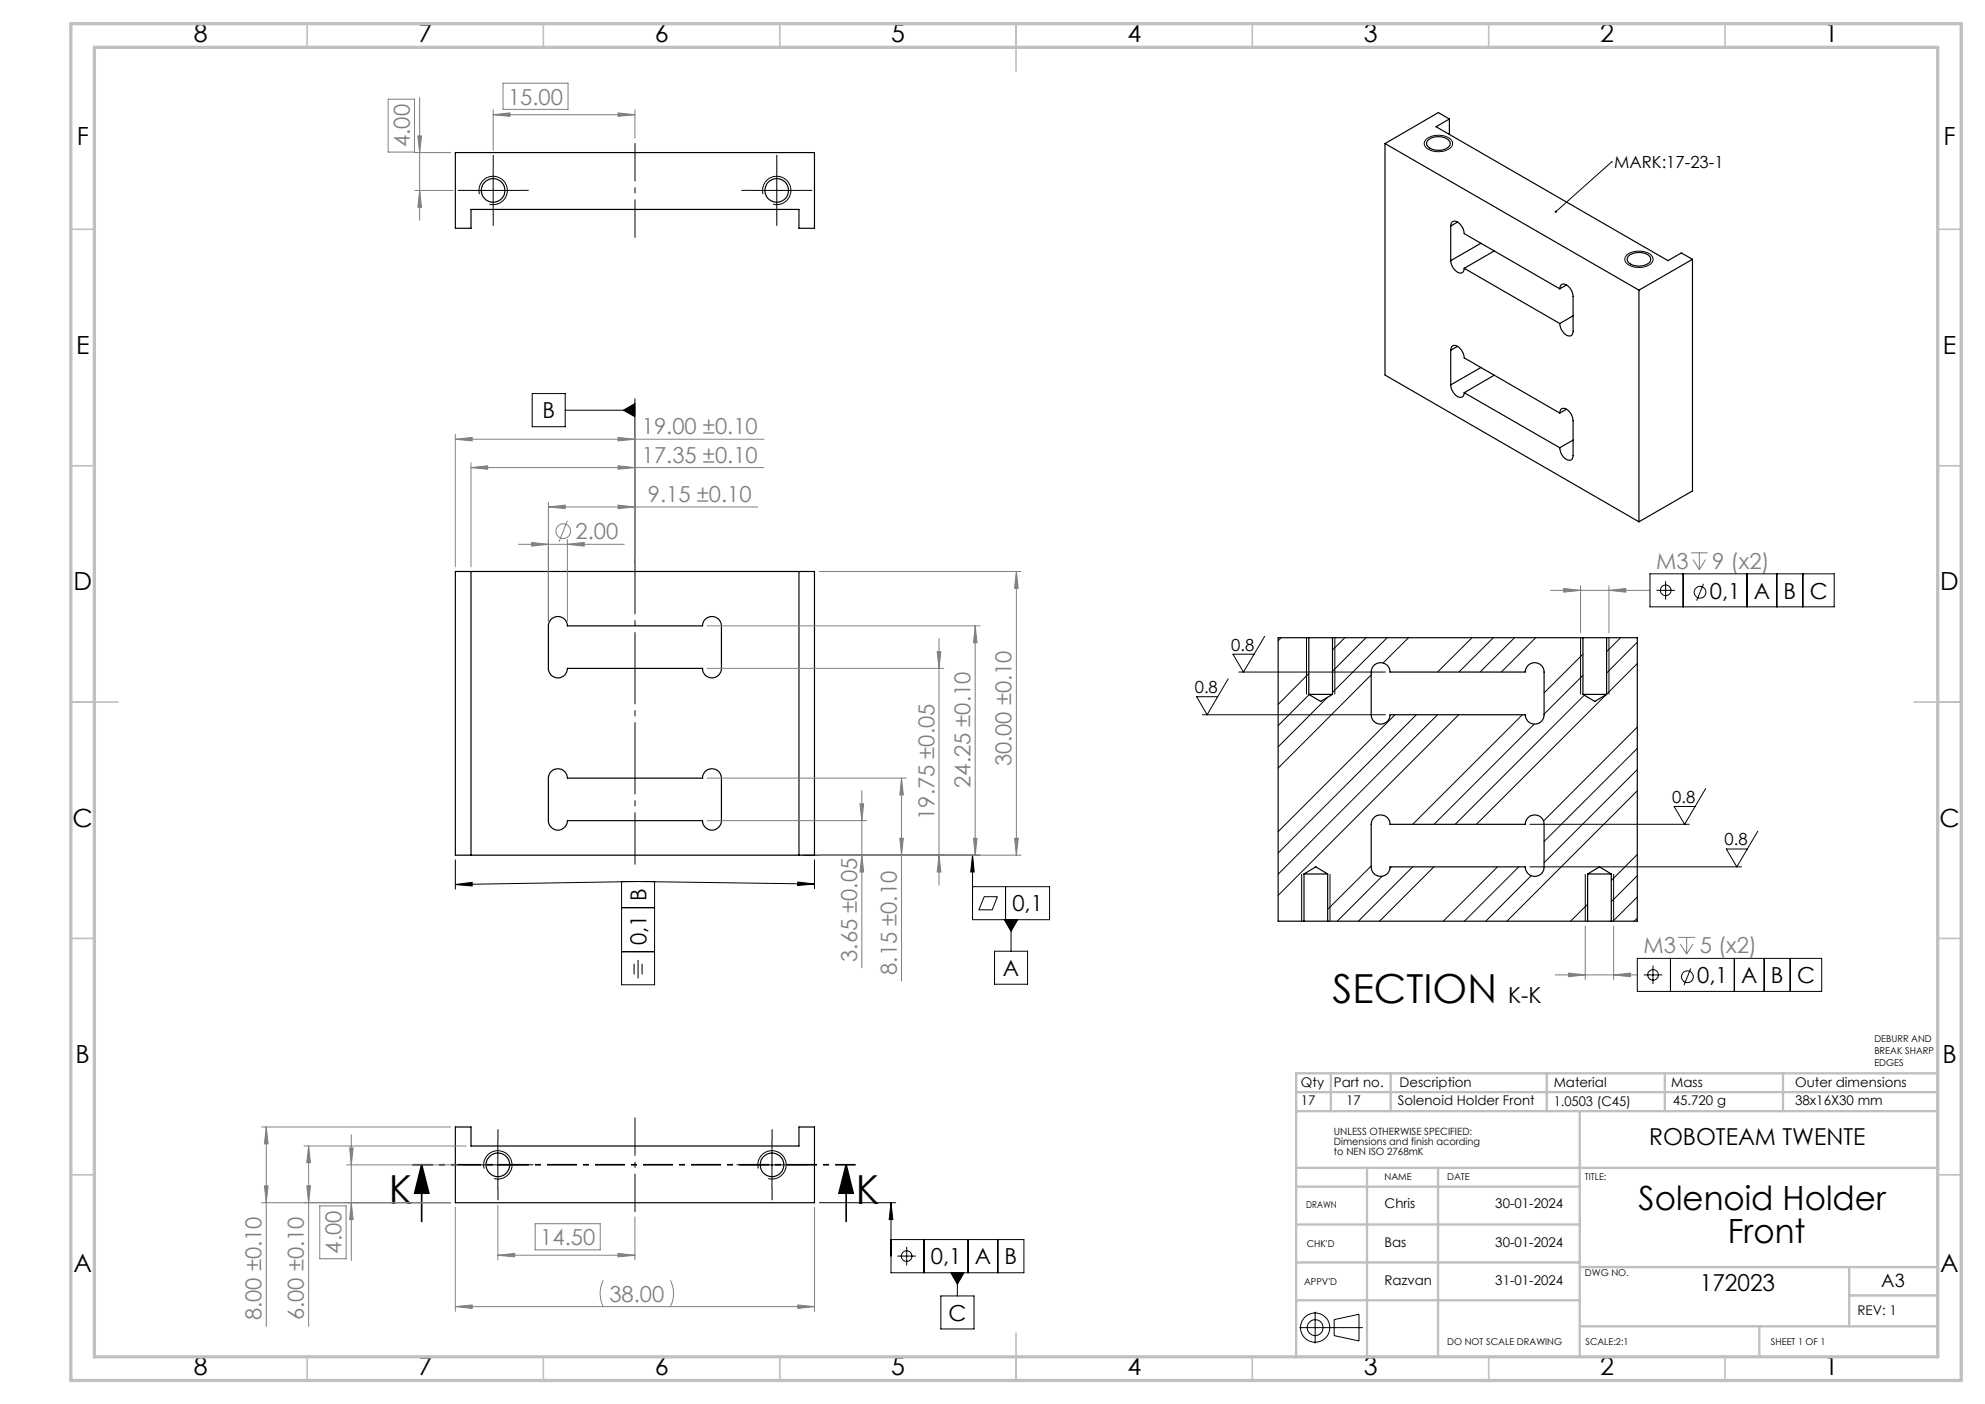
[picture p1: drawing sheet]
<svg xmlns="http://www.w3.org/2000/svg" width="420mm" height="297mm" viewBox="0 0 420 297" stroke-linecap="round" stroke-linejoin="round" font-family="sans-serif">
<g fill="none" stroke="#000" stroke-width=".25">
<path d="M96.3 32.3h76v16h-3.2v-4h-69.4v4h-3.4zM293.1 30.4l53.7 31M293.1 30.4v48.9l53.7 31.1M302.2 29.6a3.4 3.4 0 0 1 4.5 .3 1.3 1.3 0 0 1-1.1 1.7 3.1 3.1 0 0 1-3.7-1.1v-.4zM306.7 25.2l-2.9 1.6 49.1 28.3 2.8-1.6 2.4 1.4M306.7 25.2l-2.4-1.4-11.2 6.6M306.7 25.2v3.2M307 55.1a2.62 2.62 0 0 0 2.2 2.6l.4-.2 .2-.7M307 47.8a.89 .89 0 0 1 .4-1 .89 .89 0 0 1 1.1 .3 3.3 3.3 0 0 1 1.3 2.3l20.2 11.7M307 47.8v7.3M308.4 47l-1.4 .8M309.8 56.8l20.2 11.6"/>
<path d="M313.3 51.5l-6.3 3.6M316.2 53.1l-6.4 3.7M344.6 54.1a3.4 3.4 0 0 1 4.6 .3 1.27 1.27 0 0 1-1.1 1.7 3.3 3.3 0 0 1-3.7-.9l-.1-.4zM358.1 54.9l-11.3 6.5M358.1 54.9v49l-11.3 6.5M307 74.1a.9 .9 0 0 1 .5-1 .9 .9 0 0 1 1 .2 3.3 3.3 0 0 1 1.3 2.4l20.2 11.7M307 74.1v7.3M308.4 73.3l-1.4 .8M313.3 77.7l-6.3 3.7M316.2 79.4l-6.4 3.7M330 61.1a.89 .89 0 0 1 .5-1 .89 .89 0 0 1 1.1 .3 3.1 3.1 0 0 1 1.2 2.3v7.4a.96 .96 0 0 1-.6 1 .96 .96 0 0 1-1.2-.5l-.6-.9-.4-1.3M331.4 60.3l-1.4 .8"/>
<path d="M332.8 66.8l-2.8 1.6M346.8 61.4v49M307 81.4a2.83 2.83 0 0 0 2 2.7l.6-.3 .2-.7M309.8 83.1l20.2 11.6M330 87.4a.89 .89 0 0 1 .5-1 .89 .89 0 0 1 1.1 .2 3.1 3.1 0 0 1 1.2 2.4v7.4a.89 .89 0 0 1-.4 .9 .89 .89 0 0 1-1.1-.2 3.1 3.1 0 0 1-1.3-2.4M331.4 86.6l-1.4 .8M332.8 93.1l-2.8 1.6M96.3 120.9h76v60h-76zM99.7 120.9v60M116.6 131.1a2.01 2.01 0 0 1 2.2-.6 2.01 2.01 0 0 1 1.3 1.9h28.6a1.99 1.99 0 0 1 2-2 1.99 1.99 0 0 1 1.9 2v9a1.99 1.99 0 0 1-1.9 2 1.99 1.99 0 0 1-2-2h-28.6a2.01 2.01 0 0 1-2.1 2 2.01 2.01 0 0 1-2-2v-9l.2-.7zM169.1 120.9v60M276.9 134.9h5"/>
<path d="M276.9 134.9h-6.5v60h5.5M276.9 134.9v12M281.9 134.9h53M281.9 134.9v12M334.9 134.9h5M334.9 134.9v12M339.9 134.9h6.5v60h-5.5M339.9 134.9v12M276.9 146.9h5M276.9 146.9l2.5 1.5 2.5-1.5M290.9 140.6a2.01 2.01 0 0 1 3.2 1.6h28.6a1.99 1.99 0 0 1 2-2 1.99 1.99 0 0 1 2 2v9a1.99 1.99 0 0 1-2 2 1.99 1.99 0 0 1-2-2h-28.6a1.99 1.99 0 0 1-2 2 1.99 1.99 0 0 1-2-2v-9l.3-1.1zM334.9 146.9h5"/>
<path d="M334.9 146.9l2.5 1.5 2.5-1.5M116.6 163.3a2.01 2.01 0 0 1 2.2-.6 2.01 2.01 0 0 1 1.3 1.9h28.6a1.99 1.99 0 0 1 2-2 1.99 1.99 0 0 1 1.9 2v9a1.99 1.99 0 0 1-1.9 2 1.99 1.99 0 0 1-2-2h-28.6a2.01 2.01 0 0 1-2.1 2 2.01 2.01 0 0 1-2-2v-9l.2-.7zM290.7 173a1.99 1.99 0 0 1 2.1-.5 1.99 1.99 0 0 1 1.3 1.9h28.6a1.99 1.99 0 0 1 2-2 1.99 1.99 0 0 1 2 2v9a1.99 1.99 0 0 1-2 2 1.99 1.99 0 0 1-2-2h-28.6a1.99 1.99 0 0 1-2 2 1.99 1.99 0 0 1-2-2v-9l.2-.7zM275.9 184.9h5M275.9 194.9h5M275.9 184.9l2.5-1.5 2.5 1.5M275.9 184.9v10M280.9 194.9h55M280.9 184.9v10M335.9 184.9h5M335.9 194.9h5M335.9 184.9l2.5-1.5 2.5 1.5"/>
<path d="M335.9 184.9v10M340.9 184.9v10M96.3 238.4h3.4v4h69.4v-4h3.2v16h-76z"/>
<circle cx="104.3" cy="40.3" r="2.5"/>
<circle cx="164.4" cy="40.3" r="2.5"/>
<circle cx="105.3" cy="246.4" r="2.5"/>
<circle cx="163.4" cy="246.4" r="2.51"/>
</g>
<g fill="none" stroke="#000" stroke-width=".21">
<path d="M104.4 35.3v10M164.4 35.3v10M301.8 29.5a4.2 4.2 0 0 1 5.4 .2 1.38 1.38 0 0 1-1.1 2 4 4 0 0 1-4.6-.8 1.16 1.16 0 0 1 .3-1.4zM341 34.3h.1M341 34.3l-11.8 10.5M99.3 40.3h10M101.5 41.1a2.99 2.99 0 0 1 2.6-3.8 2.99 2.99 0 0 1 3.2 3.2 2.99 2.99 0 0 1-3.7 2.7M159.3 40.3h10M161.4 41.1a3 3 0 0 1 2.6-3.8 3 3 0 0 1 3.3 3.2 3 3 0 0 1-3.7 2.7M344.3 53.8a4.2 4.2 0 0 1 5.3 .4 1.42 1.42 0 0 1-1.1 2.1 4.1 4.1 0 0 1-4.6-1l-.1-.4a1.22 1.22 0 0 1 .5-1.1zM112.6 83.3h7v7h-7zM119.6 86.8h14.7"/>
<path d="M131.9 86.8l2.4-1.4v2.8zM134.3 84.4v34.5M267.6 134.6l-4.5 7.6-2.2-3.8h4.5M271.1 134.9l-.7 .6M276.4 134.9v12M282.4 134.9v12M284.6 134.9l-2.7 2.6M289 134.9l-7.1 7.1M293.5 134.9l-11.6 11.6M298 134.9l-5.4 5.4M311.5 134.9l-7.3 7.3M316 134.9l-7.3 7.3"/>
<path d="M320.5 134.9l-7.3 7.3M324.9 134.9l-7.3 7.3M334.4 134.9v12M334.9 138.4l-8.2 8.2M340.4 134.9v12M342.9 134.9l-3 3M346.4 135.9l-6.5 6.5M349.1 121.4h39v7h-39zM350.5 124.9h3.9M352.4 122.9v4M356.1 121.4v7M360.4 123.5l-1.4 3.6"/>
<path d="M369.6 121.4v7M376 121.4v7M381.5 121.4v7M254.4 151.2h38.7M259.9 143.6l-4.5 7.6-2.2-3.8h4.4M262.1 142.2h31M276.9 142.5l-6.5 6.5M277 146.9l-6.6 6.6M280.9 147.5l-10.5 10.5M290.1 142.8l-19.7 19.7M295.2 151.2l-24.8 24.7M299.7 151.2l-29.3 29.2"/>
<path d="M304.2 151.2l-33.8 33.7M308.6 151.2l-38.2 38.2M322.1 151.2l-23.2 23.2M324.6 153.2l-21.2 21.2M334.9 142.9l-8.2 8.2M335.2 147.1l-27.3 27.3M339.9 146.9l-27.5 27.5M346.4 153.8l-19.8 19.9M346.4 158.3l-19.7 19.7M346.4 140.4l-6.5 6.5M323.7 174.4h33.7M346.4 162.8l-19.7 19.7"/>
<path d="M346.4 167.3l-27.6 27.6M360.9 166.8l-4.5 7.6-2.2-3.8h4.5M371.9 175.8l-4.4 7.6-2.2-3.8h4.4M96.3 187.1l3.6-.4v.7zM96.3 181.9v6.2M131.5 186.5h7v21.8h-7zM131.5 192h7M168.8 186.6l3.5 .4-3.5 .3zM170 180.9h36.8M172.3 187l-37.3-.5-38.7 .6M172.3 181.9v6.1M205.8 180.9l.3 3.6h-.7z"/>
<path d="M205.8 180.9v13.7h16.3v-7h-16.3M208.2 189.7h2.8l-1.1 2.8h-2.8zM212.5 194.6h2.8l-1.4 2.4zM212.8 187.6v7M213.9 194.6v6.6M275.4 184.9v10M281.4 184.9v10M290.1 183.2l-9.2 9.2M292.5 185.3l-9.6 9.6M294.4 183.4l-.3 .3M298.9 183.4l-11.5 11.5M303.4 183.4l-11.5 11.5"/>
<path d="M316.9 183.4l-11.5 11.5M321.3 183.4l-11.5 11.5M323.7 183.4h44.8M324 185.2l-9.6 9.7M335.4 184.9v10M335.9 191.3l-3.6 3.6M341.4 184.9v10M346.4 180.8l-5.5 5.5M346.4 185.2l-5.5 5.5M346.4 189.8l-5.1 5.1M346.4 194.2l-.6 .7M131.5 201.3h7"/>
<path d="M134.2 203.9v2.2M135 203.1v3.9M135.9 203.9v2.2M210.4 201.2h7v7h-7zM346.4 202.7h39v7h-39zM347.8 206.2h3.9M349.7 204.3v3.9M353.4 202.7v7M357.8 204.9l-1.5 3.5M367 202.7v7M373.3 202.7v7M378.8 202.7v7"/>
<path d="M100.3 246.4h10M102.4 247.2a2.99 2.99 0 0 1 2.7-3.8 2.99 2.99 0 0 1 3.2 3.3 2.99 2.99 0 0 1-3.7 2.6M105.3 241.4v10M158.3 246.4h10M160.4 247.2a2.99 2.99 0 0 1 2.7-3.8 2.99 2.99 0 0 1 3.2 3.3 2.99 2.99 0 0 1-3.7 2.6M163.3 241.4v10M173.4 254.4h16.1M188.5 254.4l.4 3.6h-.8zM188.5 254.4v14.8h28.1v-7h-28.1M189.9 265.7h3.9M191.8 263.8v3.9M195.5 262.2v7"/>
<path d="M199.1 274.1h7v7h-7zM201.2 269.2h2.8l-1.4 2.5zM202.6 269.2v4.9M204.8 262.2v7M211.1 262.2v7M278.3 277.5v6.7M282.3 279.1l5.2-1.1v5.7l-5.2-1.2zM274.9 280.8h13.5"/>
<circle cx="352.4" cy="124.9" r="1.12"/>
<circle cx="359.7" cy="125.3" r="1.25"/>
<circle cx="349.8" cy="206.2" r="1.12"/>
<circle cx="357" cy="206.6" r="1.25"/>
<circle cx="191.8" cy="265.7" r="1.12"/>
<circle cx="278.3" cy="280.8" r="3.1"/>
<circle cx="278.3" cy="280.8" r="1.68"/>
</g>
<g fill="none" stroke="#808080" stroke-width=".21">
<path d="M106.4 17.6h13.8v5.5h-13.8zM82.1 21h5.6v11.2h-5.6zM87.8 32.3h7.6M88.4 28.7h.8l-.4 3.6zM88.8 20.6v26M104.4 24.3l3.5-.4v.7zM104.4 23.2v8.6M104.4 24.3h29.9M130.8 23.9l3.5 .4-3.5 .3zM134.3 23.2v6.1M87.8 40.3h8M88.8 40.3l.4 3.5h-.8z"/>
<path d="M96.3 92.9l3.6-.4v.8zM96.3 91.9v28M96.3 92.9h65.3M99.7 98.9l3.5-.4v.8zM99.7 97.9v22M99.7 98.9h61.9M130.8 98.5l3.5 .4-3.5 .4zM130.8 92.5l3.5 .4-3.5 .4zM134.3 91.9v26M109.7 115.1h22.4M112.5 114.8l3.5 .3-3.5 .4zM116 107.2l3.6-.3v.7z"/>
<path d="M116 106.2v25.2M116 107.2h44.3M120.1 115.1l3.5-.3v.7zM120.1 114.1v17.3M120.1 110.1l-1.8 4.5M130.8 106.9l3.5 .3-3.5 .4zM357.8 116.9h3.5M358.2 118.4l1.4 2.1M359.6 116.9v3.6M360.9 118.4l-1.3 2.1M149.6 132.4h57.8M173.4 120.9h42.6"/>
<path d="M198.3 137.9h.8l-.4 3.5zM198.7 135v52.3M206.3 132.4l.4 3.6h-.7zM206.3 132.4v48.5M215.1 120.9l.3 3.6h-.7zM215.1 120.9v60M328.1 124.9h21M330.9 124.5l3.5 .4-3.5 .4zM334.4 123.9v10M340.4 124.9l3.6-.4v.8zM340.4 123.9v10M149.6 141.4h50.1"/>
<path d="M149.6 173.6h33.7M149.6 164.6h42.2M182 170h.7l-.3 3.6zM182.4 167.2v37.5M190.4 177.3h.7l-.4 3.6zM190.7 164.6l.4 3.6h-.7zM190.7 164.6v42.9M206 177.3h.7l-.4 3.6zM214.7 177.3h.7l-.3 3.6zM173.4 180.9h42.6M182.4 180.9l.3 3.6h-.7zM198.7 180.9l.4 3.6h-.8z"/>
<path d="M335.4 195.9v11.3M341.4 195.9v11.3M355.1 198.3h3.6M355.5 199.7l1.4 2.1M356.9 198.3v3.5M358.2 199.7l-1.3 2.1M329.1 206.2h17.3M331.9 205.8l3.5 .4-3.5 .4zM341.4 206.2l3.6-.4v.8zM55.4 238.4h40M56.3 238.4v42.2M56.3 238.4l.4 3.6h-.7z"/>
<path d="M56 250.9h.7l-.4 3.5zM64.3 242.4h34.3M64.9 250.9h.8l-.4 3.5zM65.3 242.4l.4 3.6h-.8zM65.3 242.4v38.2M67.7 255.1h5.5v11.2h-5.5zM73.3 246.4h23.5M74 242.8h.7l-.4 3.6zM74.3 254.4l.4 3.6h-.7zM74.3 240.1v26.5M95.4 254.4h-40M96.3 255.4v22"/>
<path d="M105.3 254.9v11.6M113.2 258.9h13.8v5.5h-13.8zM134.3 257.4v9.1M172.3 255.4v22M96.3 276.4h76M96.3 276.4l3.6-.4v.8zM105.3 265.5h29M105.3 265.5l3.6-.4v.8zM127.6 270.9a6.1 6.1 0 0 0 0 5.5M130.8 265.1l3.5 .4-3.5 .4zM141.9 270.9a6.1 6.1 0 0 1 0 5.5M168.8 276l3.5 .4-3.5 .4z"/>
<circle cx="119.2" cy="112.4" r="1.55"/>
</g>
<path d="M89.2 246.4l1.5 6h-3zM89.2 246.4v12M179 246.4l1.5 6h-3zM179 246.4v12" fill="none" stroke="#000" stroke-width=".35"/>
<path d="M134.4 118.9v64" fill="none" stroke="#000" stroke-width=".21" stroke-dasharray="15.2 1.3 1.3 1.3" stroke-dashoffset="4.2" stroke-linecap="butt"/>
<path d="M134.4 30.3v20M134.4 256.4v-20" fill="none" stroke="#000" stroke-width=".21" stroke-dasharray="15.2 1.3 1.3 1.3" stroke-dashoffset="7.1" stroke-linecap="butt"/>
<path d="M181.1 246.4h-93.9" fill="none" stroke="#000" stroke-width=".35" stroke-dasharray="6.3 1.3 1.3 1.3" stroke-dashoffset="2" stroke-linecap="butt"/>
<g fill="none" stroke="#000" stroke-width=".21" stroke-dasharray="15.2 1.3 1.3 1.3" stroke-linecap="butt">
<path d="M104.4 35.3v-2.5M164.4 35.3v-2.5M99.4 40.3h-2.5M104.4 45.3v2.5M109.4 40.3h2.5M159.4 40.3h-2.5M164.4 45.3v2.5M169.4 40.3h2.5M100.4 246.4h-2.5M105.4 241.4v-2.5M105.4 251.4v2.5M110.4 246.4h2.5"/>
<path d="M158.4 246.4h-2.5M163.4 241.4v-2.5M163.4 251.4v2.5M168.4 246.4h2.5"/>
</g>
<g fill="none" stroke="#c0c0c0" stroke-width=".35">
<path d="M65 5v5M115 5v5M165 5v5M215 5v10M265 5v5M315 5v5M365 5v5M15 48.5h5M410 48.5h5M15 98.5h5M410 98.5h5M15 148.5h10"/>
<path d="M405 148.5h10M15 198.5h5M410 198.5h5M15 248.5h5M410 248.5h5M65 287v5M115 287v5M165 287v5M215 282v10M265 287v5M315 287v5M365 287v5"/>
</g>
<g fill="none" stroke="#c0c0c0" stroke-width=".5">
<path d="M274.2 231h135.8M274.2 235.1h135.8M281.6 227v8.1M294.3 227v8.1M327.3 227v8.1M334.3 235.1v51.9M352.2 227v8.1M377.3 227v8.1M410 227h-135.8v60.2M274.2 247h135.8M274.2 251h60.1M274.2 259h60.1"/>
<path d="M289.2 247v40M304.3 247v40M274.2 267h60.1M274.2 275.1h60.1M334.3 268h75.7M391.3 268v12.6M391.3 274h18.7M334.3 280.6h75.7M372.3 280.6v6.4"/>
</g>
<path d="M15 5h400v287h-400zM20 10h390v277h-390z" fill="none" stroke="#c0c0c0" stroke-width=".7"/>
<g fill="#000">
<path d="M96.3 187.1l3.6-.4v.7zM168.8 186.6l3.5 .4-3.5 .3z"/>
<path d="M205.8 180.9l.3 3.6h-.7zM212.5 194.6l1.4 2.4 1.4-2.4zM131.9 86.8l2.4 1.4v-2.8z"/>
<path d="M179 246.4l1.5 6h-3zM89.2 246.4l1.5 6h-3z"/>
</g>
<g fill="#808080">
<path d="M130.8 23.9l3.5 .4-3.5 .3zM104.4 24.3l3.5-.4v.7z"/>
<path d="M88.8 40.3l.4 3.5h-.8zM88.4 28.7h.8l-.4 3.6z"/>
</g>
<g fill="#000">
<path d="M329.1 44.6a.26 .26 0 0 1 .3 0 .26 .26 0 0 1 0 .4 .26 .26 0 0 1-.4-.1l.2-.1-.2 .1z"/>
<path d="M188.5 254.4l.4 3.6h-.8zM201.2 269.2l1.4 2.5 1.4-2.5z"/>
</g>
<g fill="#808080">
<path d="M120.1 115.1l3.5-.3v.7zM112.5 114.8l3.5 .3-3.5 .4z"/>
<path d="M130.8 106.9l3.5 .3-3.5 .4zM116 107.2l3.6-.3v.7zM130.8 98.5l3.5 .4-3.5 .4zM99.7 98.9l3.5-.4v.8zM130.8 92.5l3.5 .4-3.5 .4zM96.3 92.9l3.6-.4v.8z"/>
<path d="M330.9 124.5l3.5 .4-3.5 .4zM340.4 124.9l3.6-.4v.8zM331.9 205.8l3.5 .4-3.5 .4zM341.4 206.2l3.6-.4v.8z"/>
<path d="M56 250.9h.7l-.4 3.5zM56.3 238.4l.4 3.6h-.7z"/>
<path d="M74 242.8h.7l-.4 3.6zM74.3 254.4l.4 3.6h-.7zM65.3 242.4l.4 3.6h-.8zM64.9 250.9h.8l-.4 3.5z"/>
<path d="M215.1 120.9l.3 3.6h-.7zM214.7 177.3h.7l-.3 3.6zM182 170h.7l-.3 3.6zM182.4 180.9l.3 3.6h-.7zM190.7 164.6l.4 3.6h-.7zM190.4 177.3h.7l-.4 3.6zM206.3 132.4l.4 3.6h-.7zM206 177.3h.7l-.4 3.6zM198.3 137.9h.8l-.4 3.5zM198.7 180.9l.4 3.6h-.8z"/>
<path d="M105.3 265.5l3.6-.4v.8zM130.8 265.1l3.5 .4-3.5 .4zM96.3 276.4l3.6-.4v.8zM168.8 276l3.5 .4-3.5 .4z"/>
</g>
<g font-size="8.5">
<text x="282" y="212.2">SECTION</text>
<text x="82.3" y="254.6">K</text>
<text x="181" y="254.6">K</text>
</g>
<g font-size="7.1">
<text x="346.7" y="256">Solenoid Holder</text>
<text x="365.6" y="263">Front</text>
</g>
<g font-size="5.3">
<text x="41" y="8.9">8</text>
<text x="88.5" y="8.9">7</text>
<text x="138.5" y="8.9">6</text>
<text x="188.5" y="8.9">5</text>
<text x="238.5" y="8.9">4</text>
<text x="288.5" y="8.9">3</text>
<text x="338.5" y="8.9">2</text>
<text x="386" y="8.9">1</text>
<text x="16.2" y="30.7">F</text>
<text x="411.2" y="30.7">F</text>
<text x="16.1" y="74.9">E</text>
<text x="411.1" y="74.9">E</text>
<text x="15.5" y="124.9">D</text>
<text x="410.5" y="124.9">D</text>
<text x="15.4" y="174.9">C</text>
<text x="410.4" y="174.9">C</text>
<text x="16" y="224.9">B</text>
<text x="411" y="224.9">B</text>
<text x="15.5" y="269.2">A</text>
<text x="410.5" y="269.2">A</text>
<text x="41" y="290.9">8</text>
<text x="88.5" y="290.9">7</text>
<text x="138.5" y="290.9">6</text>
<text x="188.5" y="290.9">5</text>
<text x="238.5" y="290.9">4</text>
<text x="288.5" y="290.9">3</text>
<text x="338.5" y="290.9">2</text>
<text x="386" y="290.9">1</text>
</g>
<g font-size="4.9">
<text x="348.9" y="242.3">ROBOTEAM TWENTE</text>
<text x="359.6" y="273">172023</text>
</g>
<g font-size="4.7" fill="#808080">
<text x="107.5" y="22.1">15.00</text>
<text x="86.7" y="31.1" transform="rotate(-90 86.7 31.1)">4.00</text>
<text x="135.8" y="91.9">19.00 ±0.10</text>
<text x="135.8" y="97.9">17.35 ±0.10</text>
<text x="137.1" y="106.2">9.15 ±0.10</text>
<text x="121.8" y="114.1">2.00</text>
<text x="350.4" y="120.3">M3</text>
<text x="362.3" y="120.3">9 (x2)</text>
<text x="205.4" y="166.7" transform="rotate(-90 205.4 166.7)">24.25 ±0.10</text>
<text x="214" y="162.1" transform="rotate(-90 214 162.1)">30.00 ±0.10</text>
<text x="197.7" y="173.4" transform="rotate(-90 197.7 173.4)">19.75 ±0.05</text>
<text x="181.3" y="203.5" transform="rotate(-90 181.3 203.5)">3.65 ±0.05</text>
<text x="347.8" y="201.6">M3</text>
<text x="359.6" y="201.6">5 (x2)</text>
<text x="189.8" y="206.2" transform="rotate(-90 189.8 206.2)">8.15 ±0.10</text>
<text x="114.3" y="263.4">14.50</text>
<text x="72.2" y="265.2" transform="rotate(-90 72.2 265.2)">4.00</text>
<text x="128.9" y="275.4">38.00</text>
<text x="55.3" y="279.3" transform="rotate(-90 55.3 279.3)">8.00 ±0.10</text>
<text x="64.3" y="279.3" transform="rotate(-90 64.3 279.3)">6.00 ±0.10</text>
</g>
<g font-size="4.7">
<text x="114.8" y="88.5">B</text>
<text x="361.8" y="126.6">0,1</text>
<text x="371.1" y="126.6">A</text>
<text x="377.4" y="126.6">B</text>
<text x="382.9" y="126.6">C</text>
<text x="136.8" y="190.6" transform="rotate(-90 136.8 190.6)">B</text>
<text x="214.2" y="192.8">0,1</text>
<text x="136.8" y="199.9" transform="rotate(-90 136.8 199.9)">0,1</text>
<text x="212.2" y="206.5">A</text>
<text x="359.1" y="208">0,1</text>
<text x="368.4" y="208">A</text>
<text x="374.7" y="208">B</text>
<text x="380.2" y="208">C</text>
<text x="319.1" y="212.2">K-K</text>
<text x="197" y="267.5">0,1</text>
<text x="206.3" y="267.5">A</text>
<text x="212.6" y="267.5">B</text>
<text x="200.7" y="279.4">C</text>
</g>
<text font-size="3.9" x="398.1" y="272.3">A3</text>
<g font-size="3.5">
<text x="341.5" y="35.6">MARK:17-23-1</text>
<text x="260.5" y="137.6">0.8</text>
<text x="252.8" y="146.6">0.8</text>
<text x="353.8" y="169.8">0.8</text>
<text x="364.9" y="178.8">0.8</text>
</g>
<g font-size="2.8">
<text x="275.2" y="230">Qty</text>
<text x="275.2" y="233.8">17</text>
<text x="282.2" y="230">Part no.</text>
<text x="284.8" y="233.8">17</text>
<text x="295.8" y="233.8">Solenoid Holder Front</text>
<text x="296.1" y="230">Description</text>
<text x="328.7" y="230">Material</text>
<text x="328.7" y="233.9">1.0503 (C45)</text>
<text x="353.6" y="230">Mass</text>
<text x="353.9" y="233.8">45.720 g</text>
<text x="379.8" y="230">Outer dimensions</text>
<text x="379.8" y="233.8">38x16X30 mm</text>
<text x="293" y="255.5">Chris</text>
<text x="316.4" y="255.5">30-01-2024</text>
<text x="293" y="263.8">Bas</text>
<text x="316.4" y="263.8">30-01-2024</text>
<text x="293" y="271.9">Razvan</text>
<text x="316.4" y="271.9">31-01-2024</text>
<text x="393" y="278.1">REV: 1</text>
</g>
<g font-size="2.1">
<text x="282.2" y="240.1">UNLESS OTHERWISE SPECIFIED:</text>
<text x="282.2" y="242.2">Dimensions and finish acording</text>
<text x="282.2" y="244.3">to NEN ISO 2768mK</text>
</g>
<g font-size="2">
<text x="396.6" y="220.5">DEBURR AND</text>
<text x="396.6" y="223">BREAK SHARP</text>
<text x="396.6" y="225.5">EDGES</text>
<text x="293" y="249.5">NAME</text>
<text x="306.2" y="249.5">DATE</text>
<text x="335.4" y="249.5">TITLE:</text>
<text x="276.4" y="255.5">DRAWN</text>
<text x="276.5" y="263.8">CHK'D</text>
<text x="275.9" y="271.9">APPV'D</text>
<text x="335.4" y="270">DWG NO.</text>
<text x="306.2" y="284.5">DO NOT SCALE DRAWING</text>
<text x="335.5" y="284.5">SCALE:2:1</text>
<text x="374.7" y="284.5">SHEET 1 OF 1</text>
</g>
</svg>
